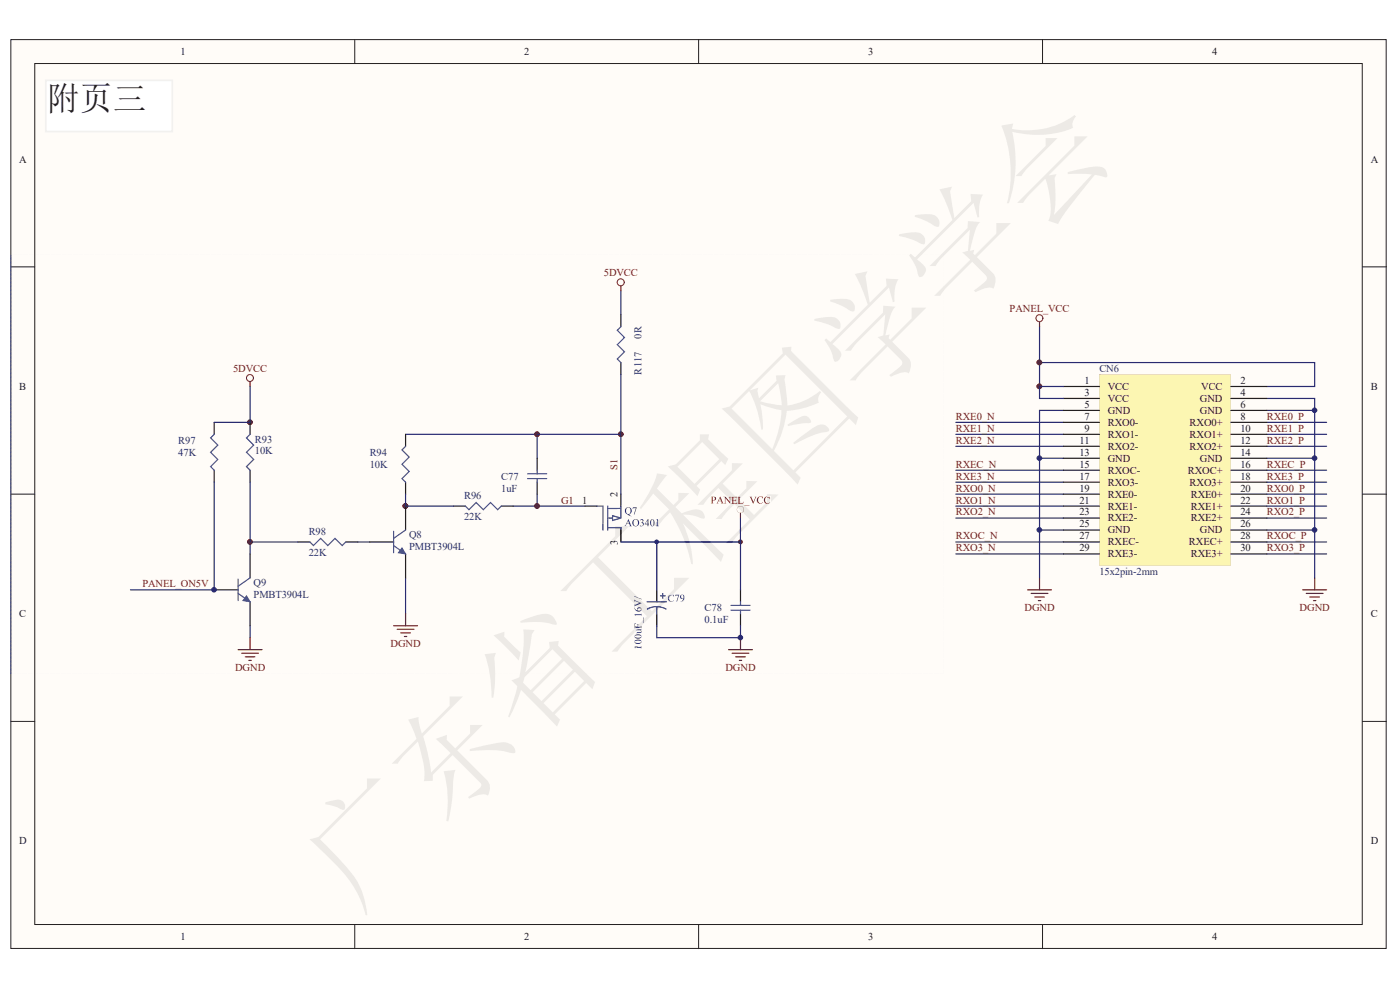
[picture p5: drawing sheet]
<svg xmlns="http://www.w3.org/2000/svg" width="420mm" height="297mm" viewBox="0 0 420 297" stroke-linecap="round" stroke-linejoin="round" font-family="sans-serif">
<path d="M3.3 11.9h412.7v272.7h-412.7z" fill="#fffcf8"/>
<path d="M3.3 11.9h412.7v272.7h-412.7z" fill="none" stroke="#231f20" stroke-width=".3"/>
<path d="M10.4 19.1h398.4v258.3h-398.4z" fill="#fffcf8"/>
<g fill="none" stroke="#231f20" stroke-width=".3">
<path d="M10.4 19.1h398.4v258.3h-398.4zM106.5 11.9v7.2M209.7 11.9v7.2M312.9 11.9v7.2M3.3 80.1h7.1M408.9 80.1h7.2M3.3 148.3h7.1M408.9 148.3h7.2M3.3 216.5h7.1M408.9 216.5h7.2M106.5 277.5v7.1M209.7 277.5v7.1"/>
<path d="M312.9 277.5v7.1"/>
</g>
<circle cx="75" cy="162.6" r=".68" fill="#282973"/>
<circle cx="75" cy="162.6" r=".68" fill="none" stroke="#282973" stroke-width=".3"/>
<circle cx="75" cy="126.7" r=".68" fill="#282973"/>
<circle cx="75" cy="126.7" r=".68" fill="none" stroke="#282973" stroke-width=".3"/>
<circle cx="121.7" cy="151.8" r=".69" fill="#282973"/>
<circle cx="121.7" cy="151.8" r=".69" fill="none" stroke="#282973" stroke-width=".3"/>
<circle cx="161.2" cy="151.8" r=".68" fill="#282973"/>
<circle cx="161.2" cy="151.8" r=".68" fill="none" stroke="#282973" stroke-width=".3"/>
<circle cx="161.2" cy="130.3" r=".68" fill="#282973"/>
<circle cx="161.2" cy="130.3" r=".68" fill="none" stroke="#282973" stroke-width=".3"/>
<circle cx="186.3" cy="130.3" r=".68" fill="#282973"/>
<circle cx="186.3" cy="130.3" r=".68" fill="none" stroke="#282973" stroke-width=".3"/>
<g fill="#282973">
<circle cx="222.2" cy="162.6" r=".68"/>
<circle cx="222.2" cy="162.5" r=".67"/>
<circle cx="311.9" cy="115.9" r=".69"/>
</g>
<circle cx="311.9" cy="115.9" r=".69" fill="none" stroke="#282973" stroke-width=".3"/>
<circle cx="311.9" cy="108.7" r=".69" fill="#282973"/>
<circle cx="311.9" cy="108.7" r=".69" fill="none" stroke="#282973" stroke-width=".3"/>
<path d="M3.3 202.1v-125.6" fill="none" stroke="#3953a4" stroke-width=".3" stroke-dasharray="0 .4"/>
<g fill="none" stroke="#282973" stroke-width=".36">
<path d="M186.3 87.3v7.1M312 98v18M312 108.8h82.5v7.2h-14.3M121.7 130.3h39.5v7.2M286.8 126.7h32.4M286.8 133.9h32.4M286.8 130.3h32.4M380.2 126.7h17.9M380.2 133.9h17.9M380.2 130.3h17.9M154 151.9h7.2M161.2 148.3v3.6h14.4"/>
<path d="M286.8 141.1h32.4M286.8 148.3h32.4M286.8 155.4h32.4M286.8 151.9h32.4M286.8 144.7h32.4M380.2 141.1h17.9M380.2 148.3h17.9M380.2 155.4h17.9M380.2 151.9h17.9M380.2 144.7h17.9M75.1 162.6v3.6M107.4 162.6h3.5"/>
<path d="M121.7 173.4v10.8M286.8 162.6h32.4M286.8 166.2h32.4M380.2 162.6h17.9M380.2 166.2h17.9M75 187.7v3.6"/>
</g>
<circle cx="75" cy="126.7" r=".68" fill="#7f1416"/>
<circle cx="75" cy="126.7" r=".68" fill="none" stroke="#7f1416" stroke-width=".3"/>
<circle cx="121.7" cy="151.8" r=".69" fill="#7f1416"/>
<circle cx="121.7" cy="151.8" r=".69" fill="none" stroke="#7f1416" stroke-width=".3"/>
<circle cx="75" cy="162.6" r=".68" fill="#7f1416"/>
<circle cx="75" cy="162.6" r=".68" fill="none" stroke="#7f1416" stroke-width=".3"/>
<circle cx="186.3" cy="130.3" r=".68" fill="#7f1416"/>
<circle cx="186.3" cy="130.3" r=".68" fill="none" stroke="#7f1416" stroke-width=".3"/>
<circle cx="161.2" cy="130.3" r=".68" fill="#7f1416"/>
<circle cx="161.2" cy="130.3" r=".68" fill="none" stroke="#7f1416" stroke-width=".3"/>
<g fill="#7f1416">
<circle cx="222.2" cy="162.6" r=".68"/>
<circle cx="222.2" cy="162.5" r=".67"/>
<circle cx="161.2" cy="151.8" r=".68"/>
</g>
<circle cx="161.2" cy="151.8" r=".68" fill="none" stroke="#7f1416" stroke-width=".3"/>
<circle cx="311.9" cy="115.9" r=".69" fill="#7f1416"/>
<circle cx="311.9" cy="115.9" r=".69" fill="none" stroke="#7f1416" stroke-width=".3"/>
<circle cx="311.9" cy="108.7" r=".69" fill="#7f1416"/>
<circle cx="311.9" cy="108.7" r=".69" fill="none" stroke="#7f1416" stroke-width=".3"/>
<circle cx="121.7" cy="151.8" r=".69" fill="#7f1416"/>
<g fill="none" stroke="#7f1416" stroke-width=".3">
<circle cx="75" cy="113.4" r="1.04"/>
<circle cx="121.7" cy="151.8" r=".69"/>
</g>
<g fill="none" stroke="#7f1416" stroke-width=".36">
<path d="M75 114.5v1.5M71.5 194.9h7.1M72.5 196h5.1M73.6 197.1h2.9M74.7 198.1h.7M75 191.3v3.6M118.1 187.7h7.2M119.2 188.8h5M120.3 189.9h2.9M121.4 191h.7M121.7 184.2v3.5M218.6 194.9h7.2"/>
<path d="M219.7 196h5M220.8 197.1h2.9M221.9 198.1h.7M222.2 191.3v3.6"/>
</g>
<g fill="#7f1416">
<path d="M221.3 152.3a1.05 1.05 0 0 1 1.2-.4 1.05 1.05 0 0 1 .7 1 1.02 1.02 0 0 0-1.3-1 1.02 1.02 0 0 0-.4 1.6 1.02 1.02 0 0 0 1.6-.2l.1-.4a1.05 1.05 0 0 1-1.3 1 1.05 1.05 0 0 1-.6-1.6z"/>
<path d="M222.1 153.9l.3 .1v1.4l-.2 .2-.1-.2z"/>
</g>
<g fill="none" stroke="#7f1416" stroke-width=".3">
<circle cx="186.3" cy="84.7" r="1.05"/>
<circle cx="311.9" cy="95.5" r="1.04"/>
</g>
<path d="M186.3 85.8v1.5M312 96.6v1.4M308.4 177h7.2M309.5 178.1h5M310.5 179.1h2.9M312 173.4v3.6M391 177h7.1M392 178.1h5.1M393.1 179.1h2.9M394.5 173.4v3.6M311.6 180.2h.7M394.2 180.2h.7" fill="none" stroke="#7f1416" stroke-width=".36"/>
<path d="M380.2 119.6h14.3v3.5h-14.3M312 137.5v21.5M319.2 123.1h-7.2v14.4h7.2M394.5 123.1v14.4h-14.3M394.5 137.5v21.5M319.2 159h-7.2v14.4M380.2 159h14.3v14.4" fill="none" stroke="#282973" stroke-width=".36"/>
<g fill="none" stroke="#231f20" stroke-width=".36">
<path d="M186.3 94.4v3.6M186.3 108.8v3.6M64.3 126.7v3.6M75 126.7v3.6M121.7 130.3v3.6M161.2 137.5v3.6M64.3 141.1v3.6M75 141.1v3.6M121.7 144.7v3.6M136.1 151.9h3.6M150.4 151.9h3.6M161.2 144.7v3.6"/>
<path d="M64.3 177h7.2M75 166.2v7.2M89.4 162.6h3.6M103.8 162.6h3.6M222.2 177v3.6M75 180.6v7.1M222.2 184.2v3.5"/>
</g>
<g fill="none" stroke="#3953a4" stroke-width=".36">
<path d="M186.3 98l-1 1.1 2.1 2.1-2.1 2.2 2.1 2.2-2.1 2.1 1 1.1M64.3 130.3l-1.1 1.1 2.2 2.1-2.2 2.2 2.2 2.2-2.2 2.1 1.1 1.1M75 130.3l-1 1.1 2.1 2.1-2.1 2.2 2.1 2.2-2.1 2.1 1 1.1M121.7 133.9l-1.1 1.1 2.2 2.1-2.2 2.2 2.2 2.1-2.2 2.2 1.1 1.1M139.7 151.9l1 1 2.2-2.1 2.2 2.1 2.1-2.1 2.2 2.1 1-1M158.3 143.6h5.8M158.3 142.2h5.8M161.2 141.1v1.1M161.2 143.6v1.1M71.5 178.1l3.5 2.5M71.5 173.7v6.5M75 173.4l-3.5 2.5"/>
<path d="M93 162.6l1.1 1.1 2.1-2.2 2.2 2.2 2.1-2.2 2.2 2.2 1.1-1.1M219.4 181.6h5.7M219.4 183.1h5.7M222.2 180.6v1M222.2 183.1v1.1"/>
</g>
<path d="M74 178.8l1 1.8-2.1-.4z" fill="#3953a4"/>
<path d="M74 178.8l1 1.8-2.1-.4z" fill="none" stroke="#3953a4" stroke-width=".3"/>
<path d="M121.7 151.9v7.1M110.9 162.6h7.2M121.7 166.2v7.2" fill="none" stroke="#231f20" stroke-width=".36"/>
<path d="M118.1 159.4v6.4M121.7 159l-3.6 2.5M118.1 163.7l3.6 2.5" fill="none" stroke="#3953a4" stroke-width=".36"/>
<path d="M120.6 164.4l1.1 1.8-2.1-.4z" fill="#3953a4"/>
<path d="M120.6 164.4l1.1 1.8-2.1-.4z" fill="none" stroke="#3953a4" stroke-width=".3"/>
<g fill="#3953a4">
<path d="M183.6 154.5l2.8 .8 .1 .2-.2 .1-2.3-.6v.9l2.3-.6 .2 .2-2.9 .9z"/>
<path d="M182.3 155.3h1.3l.2 .1-.2 .2h-1.2z"/>
<path d="M182.3 151.7l.3 .2v7.1l-.2 .2-.2-.2z"/>
<path d="M182.3 158.2l4.2-.1v.9l-.3 .2v-.7h-3.8z"/>
<path d="M182.3 152.4h4l.2 .2-.2 .1h-3.9z"/>
<path d="M186.2 151.7l.3 .2v3.5l-.2 .2-.1-.2z"/>
<path d="M179 151.7h2.1v7.3l-.2 .2-.1-.2v-7h-1.6z"/>
</g>
<path d="M175.6 151.9h3.6" fill="none" stroke="#231f20" stroke-width=".36"/>
<g fill="#231f20">
<path d="M186.2 158.9l.3 .1v3.6l-.2 .2-.1-.2z"/>
<path d="M186.2 148.1l.3 .2v3.6l-.2 .1-.1-.1z"/>
</g>
<path d="M75 144.7v17.9h14.4M121.7 148.3v3.6h14.4" fill="none" stroke="#282973" stroke-width=".36"/>
<g fill="#231f20">
<path d="M319 115.8h10.9l.2 .2-.2 .1h-10.7z"/>
<path d="M319 119.4h10.9l.2 .2-.2 .1h-10.7z"/>
<path d="M319 123h10.9l.2 .1-.2 .2h-10.7z"/>
<path d="M319 126.6h10.9l.2 .1-.2 .2h-10.7z"/>
<path d="M319 130.2l10.9-.1 .2 .2-.2 .2h-10.7z"/>
<path d="M319 133.8l10.9-.1 .2 .2-.2 .2h-10.7z"/>
<path d="M319 137.4l10.9-.1 .2 .2-.2 .2h-10.7z"/>
<path d="M319 141l10.9-.1 .2 .2-.2 .2h-10.7z"/>
<path d="M319 144.5h10.9l.2 .2-.2 .2h-10.7z"/>
<path d="M319 148.1h10.9l.2 .2-.2 .1h-10.7z"/>
<path d="M319 151.7h10.9l.2 .2-.2 .1h-10.7z"/>
<path d="M319 155.3h10.9l.2 .1-.2 .2h-10.7z"/>
<path d="M319 158.9h10.9l.2 .1-.2 .2h-10.7z"/>
<path d="M319 162.5l10.9-.1 .2 .2-.2 .2h-10.7z"/>
<path d="M319 166.1l10.9-.1 .2 .2-.2 .2h-10.7z"/>
<path d="M369.3 115.8h10.9l.2 .2-.2 .1h-10.8z"/>
<path d="M369.3 119.4h10.9l.2 .2-.2 .1h-10.8z"/>
<path d="M369.3 123h10.9l.2 .1-.2 .2h-10.8z"/>
<path d="M369.3 126.6h10.9l.2 .1-.2 .2h-10.8z"/>
<path d="M369.3 130.2l10.9-.1 .2 .2-.2 .2h-10.8z"/>
<path d="M369.3 133.8l10.9-.1 .2 .2-.2 .2h-10.8z"/>
<path d="M369.3 137.4l10.9-.1 .2 .2-.2 .2h-10.8z"/>
<path d="M369.3 141l10.9-.1 .2 .2-.2 .2h-10.8z"/>
<path d="M369.3 144.5h10.9l.2 .2-.2 .2h-10.8z"/>
<path d="M369.3 148.1h10.9l.2 .2-.2 .1h-10.8z"/>
<path d="M369.3 151.7h10.9l.2 .2-.2 .1h-10.8z"/>
<path d="M369.3 155.3h10.9l.2 .1-.2 .2h-10.8z"/>
<path d="M369.3 158.9h10.9l.2 .1-.2 .2h-10.8z"/>
<path d="M369.3 162.5l10.9-.1 .2 .2-.2 .2h-10.8z"/>
<path d="M369.3 166.1l10.9-.1 .2 .2-.2 .2h-10.8z"/>
</g>
<path d="M329.9 112.4h39.4v57.3h-39.4v-3.3l.2-.2-.2-.2v-3.2l.2-.2-.2-.2v-3.2l.2-.2-.2-.1v-3.3l.2-.2-.2-.1v-3.3l.2-.1-.2-.2v-3.3l.2-.1-.2-.2v-3.2l.2-.2-.2-.2v-3.2l.2-.2-.2-.2v-3.2l.2-.2-.2-.2v-3.2l.2-.2-.2-.2v-3.2l.2-.2-.2-.2v-3.2l.2-.2-.2-.1v-3.3l.2-.2-.2-.1v-3.3l.2-.1-.2-.2v-3.3l.2-.1-.2-.2zM357.4 165.1v2.2h9.5v-2.2zM332.5 165.1v2.2h8.7v-2.2zM356.9 161.5v2.2h10v-2.2zM332.5 161.5v2.2h9.2v-2.2zM360.2 157.9v2.2h6.6v-2.2zM332.6 157.9v2.2h6.5v-2.2zM357.4 154.3v2.2h9.5v-2.2zM332.5 154.3v2.2h8.7v-2.2zM357.4 150.7v2.2h9.5v-2.2zM332.5 150.7v2.2h8.7v-2.2zM357.4 147.1v2.2h9.5v-2.2zM332.5 147.1v2.2h8.7v-2.2zM357 143.6v2.1h9.9v-2.1zM332.5 143.6v2.1h9.1v-2.1zM356.5 140v2.2h10.4v-2.2zM332.5 140v2.2h9.6v-2.2zM360.2 136.4v2.2h6.6v-2.2zM332.6 136.4v2.2h6.5v-2.2zM357 132.8v2.2h9.9v-2.2zM332.5 132.8v2.2h9.1v-2.2zM357 129.2v2.2h9.9v-2.2zM332.5 129.2v2.2h9.1v-2.2zM357 125.6v2.2h9.9v-2.2zM332.5 125.6v2.2h9.1v-2.2zM360.2 122v2.2h6.6v-2.2zM332.6 122v2.2h6.5v-2.2zM360.2 118.4v2.2h6.6v-2.2zM332.5 118.4v2.2h6.2v-2.2zM362.9 114.8v2.2h3.9v-2.2zM360.5 114.9v2.1h2.3v-2.1zM334.8 114.8v2.2h3.9v-2.2zM332.5 114.9v2.1h2.2v-2.1z" fill="#fcf6b2"/>
<path d="M329.9 115.8l.2 .2-.2 .1z" fill="#231f20"/>
<g fill="#fcf6b2">
<path d="M332.5 114.9h2.2v2.1h-2.2z"/>
<path d="M334.8 114.8h3.9v2.2h-3.9z"/>
</g>
<path d="M329.9 119.4l.2 .2-.2 .1z" fill="#231f20"/>
<path d="M332.5 118.4h6.2v2.2h-6.2z" fill="#fcf6b2"/>
<path d="M329.9 123l.2 .1-.2 .2z" fill="#231f20"/>
<path d="M332.6 122h6.5v2.2h-6.5z" fill="#fcf6b2"/>
<path d="M329.9 126.6l.2 .1-.2 .2z" fill="#231f20"/>
<path d="M332.5 125.6h9.1v2.2h-9.1z" fill="#fcf6b2"/>
<path d="M329.9 130.1l.2 .2-.2 .2z" fill="#231f20"/>
<path d="M332.5 129.2h9.1v2.2h-9.1z" fill="#fcf6b2"/>
<path d="M329.9 133.7l.2 .2-.2 .2z" fill="#231f20"/>
<path d="M332.5 132.8h9.1v2.2h-9.1z" fill="#fcf6b2"/>
<path d="M329.9 137.3l.2 .2-.2 .2z" fill="#231f20"/>
<path d="M332.6 136.4h6.5v2.2h-6.5z" fill="#fcf6b2"/>
<path d="M329.9 140.9l.2 .2-.2 .2z" fill="#231f20"/>
<path d="M332.5 140h9.6v2.2h-9.6z" fill="#fcf6b2"/>
<path d="M329.9 144.5l.2 .2-.2 .2z" fill="#231f20"/>
<path d="M332.5 143.6h9.1v2.1h-9.1z" fill="#fcf6b2"/>
<path d="M329.9 148.1l.2 .2-.2 .1z" fill="#231f20"/>
<path d="M332.5 147.1h8.7v2.2h-8.7z" fill="#fcf6b2"/>
<path d="M329.9 151.7l.2 .2-.2 .1z" fill="#231f20"/>
<path d="M332.5 150.7h8.7v2.2h-8.7z" fill="#fcf6b2"/>
<path d="M329.9 155.3l.2 .1-.2 .2z" fill="#231f20"/>
<path d="M332.5 154.3h8.7v2.2h-8.7z" fill="#fcf6b2"/>
<path d="M329.9 158.9l.2 .1-.2 .2z" fill="#231f20"/>
<path d="M332.6 157.9h6.5v2.2h-6.5z" fill="#fcf6b2"/>
<path d="M329.9 162.4l.2 .2-.2 .2z" fill="#231f20"/>
<path d="M332.5 161.5h9.2v2.2h-9.2z" fill="#fcf6b2"/>
<path d="M329.9 166l.2 .2-.2 .2z" fill="#231f20"/>
<path d="M332.5 165.1h8.7v2.2h-8.7z" fill="#fcf6b2"/>
<path d="M369.3 115.8v.3z" fill="#231f20"/>
<g fill="#fcf6b2">
<path d="M360.5 114.9h2.3v2.1h-2.3z"/>
<path d="M362.9 114.8h3.9v2.2h-3.9z"/>
</g>
<path d="M369.3 119.4v.3z" fill="#231f20"/>
<path d="M360.2 118.4h6.6v2.2h-6.6z" fill="#fcf6b2"/>
<path d="M369.3 123v.3z" fill="#231f20"/>
<path d="M360.2 122h6.6v2.2h-6.6z" fill="#fcf6b2"/>
<path d="M369.3 126.6v.3z" fill="#231f20"/>
<path d="M357 125.6h9.9v2.2h-9.9z" fill="#fcf6b2"/>
<path d="M369.3 130.2v.3z" fill="#231f20"/>
<path d="M357 129.2h9.9v2.2h-9.9z" fill="#fcf6b2"/>
<path d="M369.3 133.8v.3z" fill="#231f20"/>
<path d="M357 132.8h9.9v2.2h-9.9z" fill="#fcf6b2"/>
<path d="M369.3 137.3v.4z" fill="#231f20"/>
<path d="M360.2 136.4h6.6v2.2h-6.6z" fill="#fcf6b2"/>
<path d="M369.3 140.9v.3z" fill="#231f20"/>
<path d="M356.5 140h10.4v2.2h-10.4z" fill="#fcf6b2"/>
<path d="M369.3 144.5v.3z" fill="#231f20"/>
<path d="M357 143.6h9.9v2.1h-9.9z" fill="#fcf6b2"/>
<path d="M369.3 148.1v.3z" fill="#231f20"/>
<path d="M357.4 147.1h9.5v2.2h-9.5z" fill="#fcf6b2"/>
<path d="M369.3 151.7v.3z" fill="#231f20"/>
<path d="M357.4 150.7h9.5v2.2h-9.5z" fill="#fcf6b2"/>
<path d="M369.3 155.3v.3z" fill="#231f20"/>
<path d="M357.4 154.3h9.5v2.2h-9.5z" fill="#fcf6b2"/>
<path d="M369.3 158.9v.3z" fill="#231f20"/>
<path d="M360.2 157.9h6.6v2.2h-6.6z" fill="#fcf6b2"/>
<path d="M369.3 162.5v.3z" fill="#231f20"/>
<path d="M356.9 161.5h10v2.2h-10z" fill="#fcf6b2"/>
<path d="M369.3 166.1v.3z" fill="#231f20"/>
<path d="M357.4 165.1h9.5v2.2h-9.5z" fill="#fcf6b2"/>
<path d="M329.9 166.4v3.3h39.4v-3.3l.1 3.3h-39.5zM329.9 162.8v3.2zM329.9 159.2v3.2zM329.9 155.6v3.3zM329.9 152v3.3zM329.9 148.4v3.3zM369.3 144.8v3.3zM329.9 144.9v3.2zM329.9 141.3v3.2zM329.9 137.7v3.2zM329.9 134.1v3.2zM329.9 130.5v3.2zM329.9 126.9v3.2zM329.9 123.3v3.3zM329.9 119.7v3.3zM329.9 116.1v3.3zM329.9 112.4h39.5v3.4l-.1-3.4h-39.4v3.4z" fill="#7f1416"/>
<g fill="#231f20">
<path d="M329.9 115.8v.3z"/>
<path d="M329.9 119.4v.3z"/>
<path d="M329.9 123v.3z"/>
<path d="M329.9 126.6v.3z"/>
<path d="M329.9 130.1v.4z"/>
<path d="M329.9 133.7v.4z"/>
<path d="M329.9 137.3v.4z"/>
<path d="M329.9 140.9v.4z"/>
<path d="M329.9 144.5v.4z"/>
</g>
<path d="M369.3 141.2v3.3zM369.3 137.7v3.2zM369.3 134.1v3.2zM369.3 130.5v3.3zM369.3 126.9v3.3zM369.3 123.3v3.3zM369.3 119.7v3.3zM369.3 116.1v3.3z" fill="#7f1416"/>
<g fill="#231f20">
<path d="M329.9 148.1v.3z"/>
<path d="M329.9 151.7v.3z"/>
<path d="M329.9 155.3v.3z"/>
<path d="M329.9 158.9v.3z"/>
<path d="M329.9 162.4v.4z"/>
<path d="M329.9 166v.4z"/>
<path d="M369.3 115.8l.1 .3z"/>
<path d="M369.3 119.4l.1 .3z"/>
<path d="M369.3 123l.1 .3z"/>
<path d="M369.3 126.6l.1 .3z"/>
<path d="M369.3 130.2l.1 .3z"/>
<path d="M369.3 133.8l.1 .3z"/>
<path d="M369.3 137.3l.1 .4z"/>
<path d="M369.3 140.9l.1 .4z"/>
<path d="M369.3 144.5l.1 .3z"/>
</g>
<path d="M369.3 159.2v3.3zM369.3 155.6v3.3zM369.3 152v3.3zM369.3 148.4v3.3z" fill="#7f1416"/>
<g fill="#231f20">
<path d="M369.3 148.1l.1 .3z"/>
<path d="M369.3 151.7l.1 .3z"/>
<path d="M369.3 155.3l.1 .3z"/>
<path d="M369.3 158.9l.1 .3z"/>
<path d="M369.3 162.5l.1 .3z"/>
<path d="M369.3 166.1l.1 .3z"/>
</g>
<path d="M369.3 162.8v3.3z" fill="#7f1416"/>
<path d="M319.2 116h-7.2v3.6h7.2" fill="none" stroke="#282973" stroke-width=".36"/>
<g fill="#231f20">
<path d="M197 176.8l.3 .2v3.6l-.2 .1-.2-.1z"/>
<path d="M197 184l.3 .2v3.5l-.2 .2-.2-.2z"/>
</g>
<g fill="#3953a4">
<path d="M194.1 180.4h5.9l.2 .2-.2 .1h-5.8z"/>
<path d="M197 181.9l.3 .1v2.2l-.2 .1-.2-.1z"/>
<path d="M194.2 182.6a5.7 5.7 0 0 1 5.9 .1l-.3 .2a5.7 5.7 0 0 0-5.5 0z"/>
<path d="M198.8 177.9l.3 .2v1.4l-.2 .2-.2-.2z"/>
<path d="M198.1 178.6h1.5l.2 .2-.2 .1h-1.4z"/>
</g>
<g fill="#282973">
<path d="M197 162.5l.3 .1v14.4l-.2 .2-.2-.2z"/>
<path d="M186.2 162.5l36.2-.1v14.6l-.2 .2-.1-.2v-14.2h-35.8z"/>
<path d="M222.1 155.3l.3 .1v7.2l-.2 .2-.1-.2z"/>
<path d="M197 187.6l.3 .1v3.5h24.8v-3.5l.1-.1 .2 .1v3.8h-25.5z"/>
</g>
<path d="M75 116v10.7h-10.7M186.3 112.4v17.9M161.2 130.3h25.1v18M64.3 144.7v32.3h-25.1" fill="none" stroke="#282973" stroke-width=".36"/>
<circle cx="64.2" cy="176.9" r=".69" fill="#282973"/>
<circle cx="64.2" cy="176.9" r=".69" fill="none" stroke="#282973" stroke-width=".3"/>
<g fill="#282973">
<circle cx="197.1" cy="162.6" r=".68"/>
<circle cx="197.1" cy="162.5" r=".67"/>
<circle cx="222.2" cy="191.3" r=".68"/>
</g>
<circle cx="222.2" cy="191.3" r=".68" fill="none" stroke="#282973" stroke-width=".3"/>
<circle cx="311.9" cy="159" r=".69" fill="#282973"/>
<circle cx="311.9" cy="159" r=".69" fill="none" stroke="#282973" stroke-width=".3"/>
<circle cx="311.9" cy="137.5" r=".69" fill="#282973"/>
<circle cx="311.9" cy="137.5" r=".69" fill="none" stroke="#282973" stroke-width=".3"/>
<circle cx="394.5" cy="159" r=".68" fill="#282973"/>
<circle cx="394.5" cy="159" r=".68" fill="none" stroke="#282973" stroke-width=".3"/>
<circle cx="394.5" cy="137.5" r=".68" fill="#282973"/>
<circle cx="394.5" cy="137.5" r=".68" fill="none" stroke="#282973" stroke-width=".3"/>
<circle cx="394.5" cy="123.1" r=".68" fill="#282973"/>
<circle cx="394.5" cy="123.1" r=".68" fill="none" stroke="#282973" stroke-width=".3"/>
<path d="M86.6 25.1h250.1v250h-250.1z" fill="#fffcf8"/>
<path d="M261.9 76.5h21.3l.1 25.3M136.3 202.1h46.9" fill="none" stroke="#3953a4" stroke-width=".3"/>
<g fill="#7f1416">
<path d="M221.5 161.9h1.4v1.3h-1.4z"/>
<path d="M221.5 161.9h1.4v1.4h-1.4z"/>
<path d="M221.1 151.8h2.2v2.1h-2.2z"/>
</g>
<path d="M213.3 148.9h3.9v2.2h-3.9z" fill="#fffcf8"/>
<path d="M213.3 148.9h3.9v2.2h-3.9z" fill="#7f1416"/>
<path d="M217.2 149h9.9v2.8h-9.9z" fill="#fffcf8"/>
<path d="M217.2 149h9.9v2.8h-9.9z" fill="#7f1416"/>
<path d="M217.3 149h6.3v2.8h-6.3z" fill="#edeae6"/>
<path d="M217.2 149v2.1" fill="none" stroke="#fffcf8" stroke-width=".3"/>
<path d="M227.2 148.9h3.9v2.2h-3.9z" fill="#fffcf8"/>
<path d="M227.2 148.9h3.9v2.2h-3.9z" fill="#7f1416"/>
<path d="M229.7 148.9h1.4v2.2h-1.4z" fill="#edeae6"/>
<path d="M222.1 153.8h.3v1.6h-.3z" fill="#7f1416"/>
<g fill="#3953a4">
<path d="M183.6 154.5h2.9v1.9h-2.9z"/>
<path d="M182.6 155.3h1.2v.3h-1.2z"/>
</g>
<path d="M182.4 155.6v3.6" fill="none" stroke="#3953a4" stroke-width=".36"/>
<g fill="#3953a4">
<path d="M182.2 158.1h4.3v.9h-4.3z"/>
<path d="M185.4 152.4h.8v.3h-.8z"/>
</g>
<path d="M180.9 157v2.2M186.3 151.9v3.7" fill="none" stroke="#3953a4" stroke-width=".36"/>
<path d="M186.3 158.9v3.7" fill="none" stroke="#231f20" stroke-width=".36"/>
<path d="M183.2 162.2h2.2v1.2h-2.2z" fill="#fffcf8"/>
<path d="M183.2 162.2h2.2v1.2h-2.2z" fill="#231f20"/>
<path d="M183.2 162.2h1.3v1.2h-1.3z" fill="#edeae6"/>
<path d="M186.2 151.7h.3v.3h-.3z" fill="#231f20"/>
<path d="M187.5 152.2h3.6v2.7h-3.6z" fill="#fffcf8"/>
<path d="M187.5 152.2h3.6v2.7h-3.6z" fill="#282973"/>
<path d="M187.4 155.8h7.5v2.1h-7.5z" fill="#fffcf8"/>
<path d="M187.4 155.8h7.5v2.1h-7.5z" fill="#282973"/>
<path d="M187.4 157.9h1.4z" fill="#edeae6"/>
<path d="M195.1 155.8h2.6v2.1h-2.6z" fill="#fffcf8"/>
<path d="M195.1 155.8h2.6v2.1h-2.6z" fill="#282973"/>
<path d="M195.8 155.9h1.9v1.9h-1.9z" fill="#edeae6"/>
<path d="M197.1 177v3.4M197.1 184.2v3.5" fill="none" stroke="#231f20" stroke-width=".36"/>
<path d="M194.1 180.6h6.1M197.1 182.2v2.1" fill="none" stroke="#3953a4" stroke-width=".36"/>
<g fill="#3953a4">
<path d="M194.1 181.8h6v1.1h-6z"/>
<path d="M198.7 177.9h.4v1.8h-.4z"/>
<path d="M198 178.6h1.8v.3h-1.8z"/>
</g>
<g fill="#fffcf8">
<path d="M200.5 178.4h4.9v2.2h-4.9z"/>
<path d="M200.5 178.4h4.9v2.1h-4.9z"/>
</g>
<path d="M200.5 178.4h4.9v2.1h-4.9z" fill="#282973"/>
<path d="M200.5 178.4h1.4v1.4h-1.4z" fill="#edeae6"/>
<g fill="#fffcf8">
<path d="M190.4 188.6h2.2v6h-2.2z"/>
<path d="M190.4 188.6h2.2v5.9h-2.2z"/>
</g>
<path d="M190.4 188.6h2.2v5.9h-2.2z" fill="#282973"/>
<path d="M190.4 188.6h1.2v1.2h-1.2z" fill="#edeae6"/>
<path d="M190.5 185.2h2.7v3.4h-2.7z" fill="#fffcf8"/>
<path d="M190.5 185.2h2.7v3.4h-2.7z" fill="#282973"/>
<path d="M190.5 185.8h2.7v2.8h-2.7z" fill="#edeae6"/>
<g fill="#fffcf8">
<path d="M190.4 182.2h2.2v2.7h-2.2z"/>
<path d="M190.4 182.2h2.1v2.7h-2.1z"/>
</g>
<path d="M190.4 182.2h2.1v2.7h-2.1z" fill="#282973"/>
<path d="M191.5 182.2h1.1v1.1h-1.1z" fill="#edeae6"/>
<path d="M190.4 179h2.2v3h-2.2z" fill="#fffcf8"/>
<path d="M190.4 179h2.2v3h-2.2z" fill="#282973"/>
<path d="M190.4 179h2.2v3h-2.2z" fill="#edeae6"/>
<path d="M197.1 163.2v14" fill="none" stroke="#282973" stroke-width=".36"/>
<path d="M186.2 162.4h36.2v.9h-36.2z" fill="#282973"/>
<path d="M222.2 155.3v7.5" fill="none" stroke="#282973" stroke-width=".36"/>
<g fill="#282973">
<path d="M196.9 187.6h.4v.8h-.4z"/>
<path d="M196.4 161.9h1.3v1.3h-1.3z"/>
<path d="M196.4 161.9h1.4v1.4h-1.4z"/>
</g>
<path d="M14 24.4h37.5v14.8h-37.5z" fill="#fff"/>
<path d="M13.7 24.1h38v15.4h-38z" fill="none" stroke="#f0f1f1" stroke-width=".5"/>
<text font-size="35.9" fill="#26266c" x="182.8" y="197.3" transform="rotate(-45 182.8 197.3)">工程</text>
<text font-size="35.9" fill="#384ea2" x="157.4" y="222.7" transform="rotate(-45 157.4 222.7)">省工程</text>
<text font-size="35.9" fill="#edeae6" x="106.6" y="273.5" transform="rotate(-45 106.6 273.5)">广东省工程图学学会</text>
<text font-size="10" fill="#231f20" x="14" y="32.9">附页三</text>
<g font-size="3.2" fill="#231f20">
<text x="54.1" y="16.5">1</text>
<text x="157.3" y="16.5">2</text>
<text x="260.5" y="16.5">3</text>
<text x="363.7" y="16.5">4</text>
<text x="5.7" y="48.8">A</text>
<text x="411.4" y="48.8">A</text>
<text x="5.8" y="117">B</text>
<text x="325.5" y="115.2">1</text>
<text x="325.5" y="118.8">3</text>
<text x="332.4" y="117">VCC</text>
<text x="360.5" y="117">VCC</text>
<text x="372.3" y="115.2">2</text>
<text x="372.3" y="118.8">4</text>
<text x="411.5" y="117">B</text>
<text x="325.5" y="122.4">5</text>
<text x="325.5" y="126">7</text>
<text x="332.4" y="120.6">VCC</text>
<text x="332.4" y="124.2">GND</text>
<text x="332.4" y="124.2">GN</text>
<text x="337" y="124.2">D</text>
<text x="360.1" y="120.6">GND</text>
<text x="360.1" y="124.2">GND</text>
<text x="372.3" y="126">8</text>
<text x="372.3" y="122.4">6</text>
<text x="325.5" y="129.5">9</text>
<text x="332.4" y="127.7">RXO0-</text>
<text x="332.4" y="131.3">RXO1-</text>
<text x="332.4" y="127.7">RX</text>
<text x="332.4" y="131.3">RX</text>
<text x="336.8" y="127.7">O0-</text>
<text x="336.8" y="131.3">O1-</text>
<text x="357" y="127.7">RXO0+</text>
<text x="357" y="131.3">RXO1+</text>
<text x="372.3" y="129.5">10</text>
<text x="323.9" y="133.1">11</text>
<text x="323.9" y="136.7">13</text>
<text x="332.4" y="134.9">RXO2-</text>
<text x="332.4" y="134.9">RX</text>
<text x="336.8" y="134.9">O2-</text>
<text x="357" y="134.9">RXO2+</text>
<text x="372.3" y="133.1">12</text>
<text x="372.3" y="136.7">14</text>
<text x="323.9" y="140.3">15</text>
<text x="323.9" y="143.9">17</text>
<text x="332.4" y="138.5">GND</text>
<text x="332.4" y="142.1">RXOC-</text>
<text x="332.4" y="138.5">GN</text>
<text x="332.4" y="142.1">RX</text>
<text x="336.8" y="142.1">OC-</text>
<text x="337" y="138.5">D</text>
<text x="356.5" y="142.1">RXOC+</text>
<text x="360.1" y="138.5">GND</text>
<text x="372.3" y="143.9">18</text>
<text x="372.3" y="140.3">16</text>
<text x="323.9" y="147.5">19</text>
<text x="332.4" y="145.7">RXO3-</text>
<text x="332.4" y="149.3">RXE0-</text>
<text x="332.4" y="145.7">RX</text>
<text x="336.8" y="145.7">O3-</text>
<text x="357" y="145.7">RXO3+</text>
<text x="357.4" y="149.3">RXE0+</text>
<text x="372.3" y="147.5">20</text>
<text x="174.7" y="151.1">1</text>
<text x="323.9" y="151.1">21</text>
<text x="323.9" y="154.7">23</text>
<text x="332.4" y="152.9">RXE1-</text>
<text x="357.4" y="152.9">RXE1+</text>
<text x="372.3" y="151.1">22</text>
<text x="372.3" y="154.7">24</text>
<text x="323.9" y="158.3">25</text>
<text x="323.9" y="161.8">27</text>
<text x="332.4" y="156.5">RXE2-</text>
<text x="332.4" y="160">GND</text>
<text x="332.4" y="160">GN</text>
<text x="337" y="160">D</text>
<text x="357.4" y="156.5">RXE2+</text>
<text x="360.1" y="160">GND</text>
<text x="372.3" y="161.8">28</text>
<text x="372.3" y="158.3">26</text>
<text x="323.9" y="165.4">29</text>
<text x="332.4" y="163.6">RXEC-</text>
<text x="332.4" y="167.2">RXE3-</text>
<text x="356.8" y="163.6">RXEC+</text>
<text x="357.4" y="167.2">RXE3+</text>
<text x="372.3" y="165.4">30</text>
<text x="5.8" y="185.2">C</text>
<text x="411.5" y="185.2">C</text>
<text x="5.7" y="253.4">D</text>
<text x="411.4" y="253.4">D</text>
<text x="54.1" y="282.1">1</text>
<text x="157.3" y="282.1">2</text>
<text x="260.5" y="282.1">3</text>
<text x="363.7" y="282.1">4</text>
</g>
<g font-size="3.2" fill="#7f1416">
<text x="181.2" y="82.9">5DVCC</text>
<text x="303" y="93.7">PANEL_VCC</text>
<text x="70" y="111.6">5DVCC</text>
<text x="286.8" y="126">RXE0_N</text>
<text x="380.2" y="126">RXE0_P</text>
<text x="286.8" y="129.5">RXE1_N</text>
<text x="380.2" y="129.5">RXE1_P</text>
<text x="286.8" y="133.1">RXE2_N</text>
<text x="380.2" y="133.1">RXE2_P</text>
<text x="286.8" y="140.3">RXEC_N</text>
<text x="286.8" y="143.9">RXE3_N</text>
<text x="380.2" y="140.3">RXEC_P</text>
<text x="380.2" y="143.9">RXE3_P</text>
<text x="286.8" y="147.5">RXO0_N</text>
<text x="380.2" y="147.5">RXO0_P</text>
<text x="168.4" y="151.1">G1</text>
<text x="213.3" y="151.1">PANEL_VCC</text>
<text x="286.8" y="151.1">RXO1_N</text>
<text x="286.8" y="154.7">RXO2_N</text>
<text x="380.2" y="151.1">RXO1_P</text>
<text x="380.2" y="154.7">RXO2_P</text>
<text x="286.8" y="161.8">RXOC_N</text>
<text x="380.2" y="161.8">RXOC_P</text>
<text x="286.8" y="165.4">RXO3_N</text>
<text x="380.2" y="165.4">RXO3_P</text>
<text x="42.7" y="176.2">PANEL_ON5V</text>
<text x="307.5" y="183.4">DGND</text>
<text x="390" y="183.4">DGND</text>
<text x="117.2" y="194.1">DGND</text>
<text x="70.5" y="201.3">DGND</text>
<text x="217.7" y="201.3">DGND</text>
</g>
<g font-size="3.2" fill="#282973">
<text x="329.9" y="111.6">CN6</text>
<text x="53.5" y="133.1">R97</text>
<text x="53.5" y="136.7">47K</text>
<text x="76.5" y="132.8">R93</text>
<text x="76.5" y="136.4">10K</text>
<text x="110.9" y="136.7">R94</text>
<text x="110.9" y="140.3">10K</text>
<text x="150.4" y="143.9">C77</text>
<text x="139.3" y="149.6">R96</text>
<text x="150.4" y="147.5">1uF</text>
<text x="187.4" y="154.3">Q7</text>
<text x="92.6" y="160.4">R98</text>
<text x="122.8" y="161.5">Q8</text>
<text x="139.3" y="156.1">22K</text>
<text x="187.4" y="157.9">AO3401</text>
<text x="92.6" y="166.9">22K</text>
<text x="122.8" y="165.1">PMBT3904L</text>
<text x="329.9" y="172.6">15x2pin-2mm</text>
<text x="76.1" y="175.8">Q9</text>
<text x="76.1" y="179.4">PMBT3904L</text>
<text x="200.3" y="180.5">C79</text>
<text x="211.5" y="183.4">C78</text>
<text x="211.5" y="187">0.1uF</text>
</g>
<g font-size="3.2" fill="#751013">
<text x="217.2" y="151.1">NEL_</text>
<text x="229.1" y="151.1">C</text>
</g>
<g font-size="3.2" fill="#26266c">
<text x="187.4" y="157.9">A</text>
<text x="195" y="157.9">01</text>
<text x="200.3" y="180.5">C</text>
</g>
<g font-size="3.1" fill="#282973">
<text x="192.5" y="101.6" transform="rotate(-90 192.5 101.6)">0R</text>
<text x="192.5" y="112.4" transform="rotate(-90 192.5 112.4)">R117</text>
<text x="192.5" y="194.9" transform="rotate(-90 192.5 194.9)">100uF_16V/</text>
</g>
<text font-size="3.1" fill="#7f1416" x="185.3" y="141.1" transform="rotate(-90 185.3 141.1)">S1</text>
<g font-size="3.1" fill="#231f20">
<text x="185.3" y="149" transform="rotate(-90 185.3 149)">2</text>
<text x="185.3" y="163.5" transform="rotate(-90 185.3 163.5)">3</text>
</g>
<g font-size="3.1" fill="#26266c">
<text x="192.5" y="183.7" transform="rotate(-90 192.5 183.7)">6</text>
<text x="192.5" y="182.1" transform="rotate(-90 192.5 182.1)">V/</text>
<text x="192.5" y="190.2" transform="rotate(-90 192.5 190.2)">u</text>
<text x="192.5" y="188.6" transform="rotate(-90 192.5 188.6)">F_</text>
</g>
</svg>
